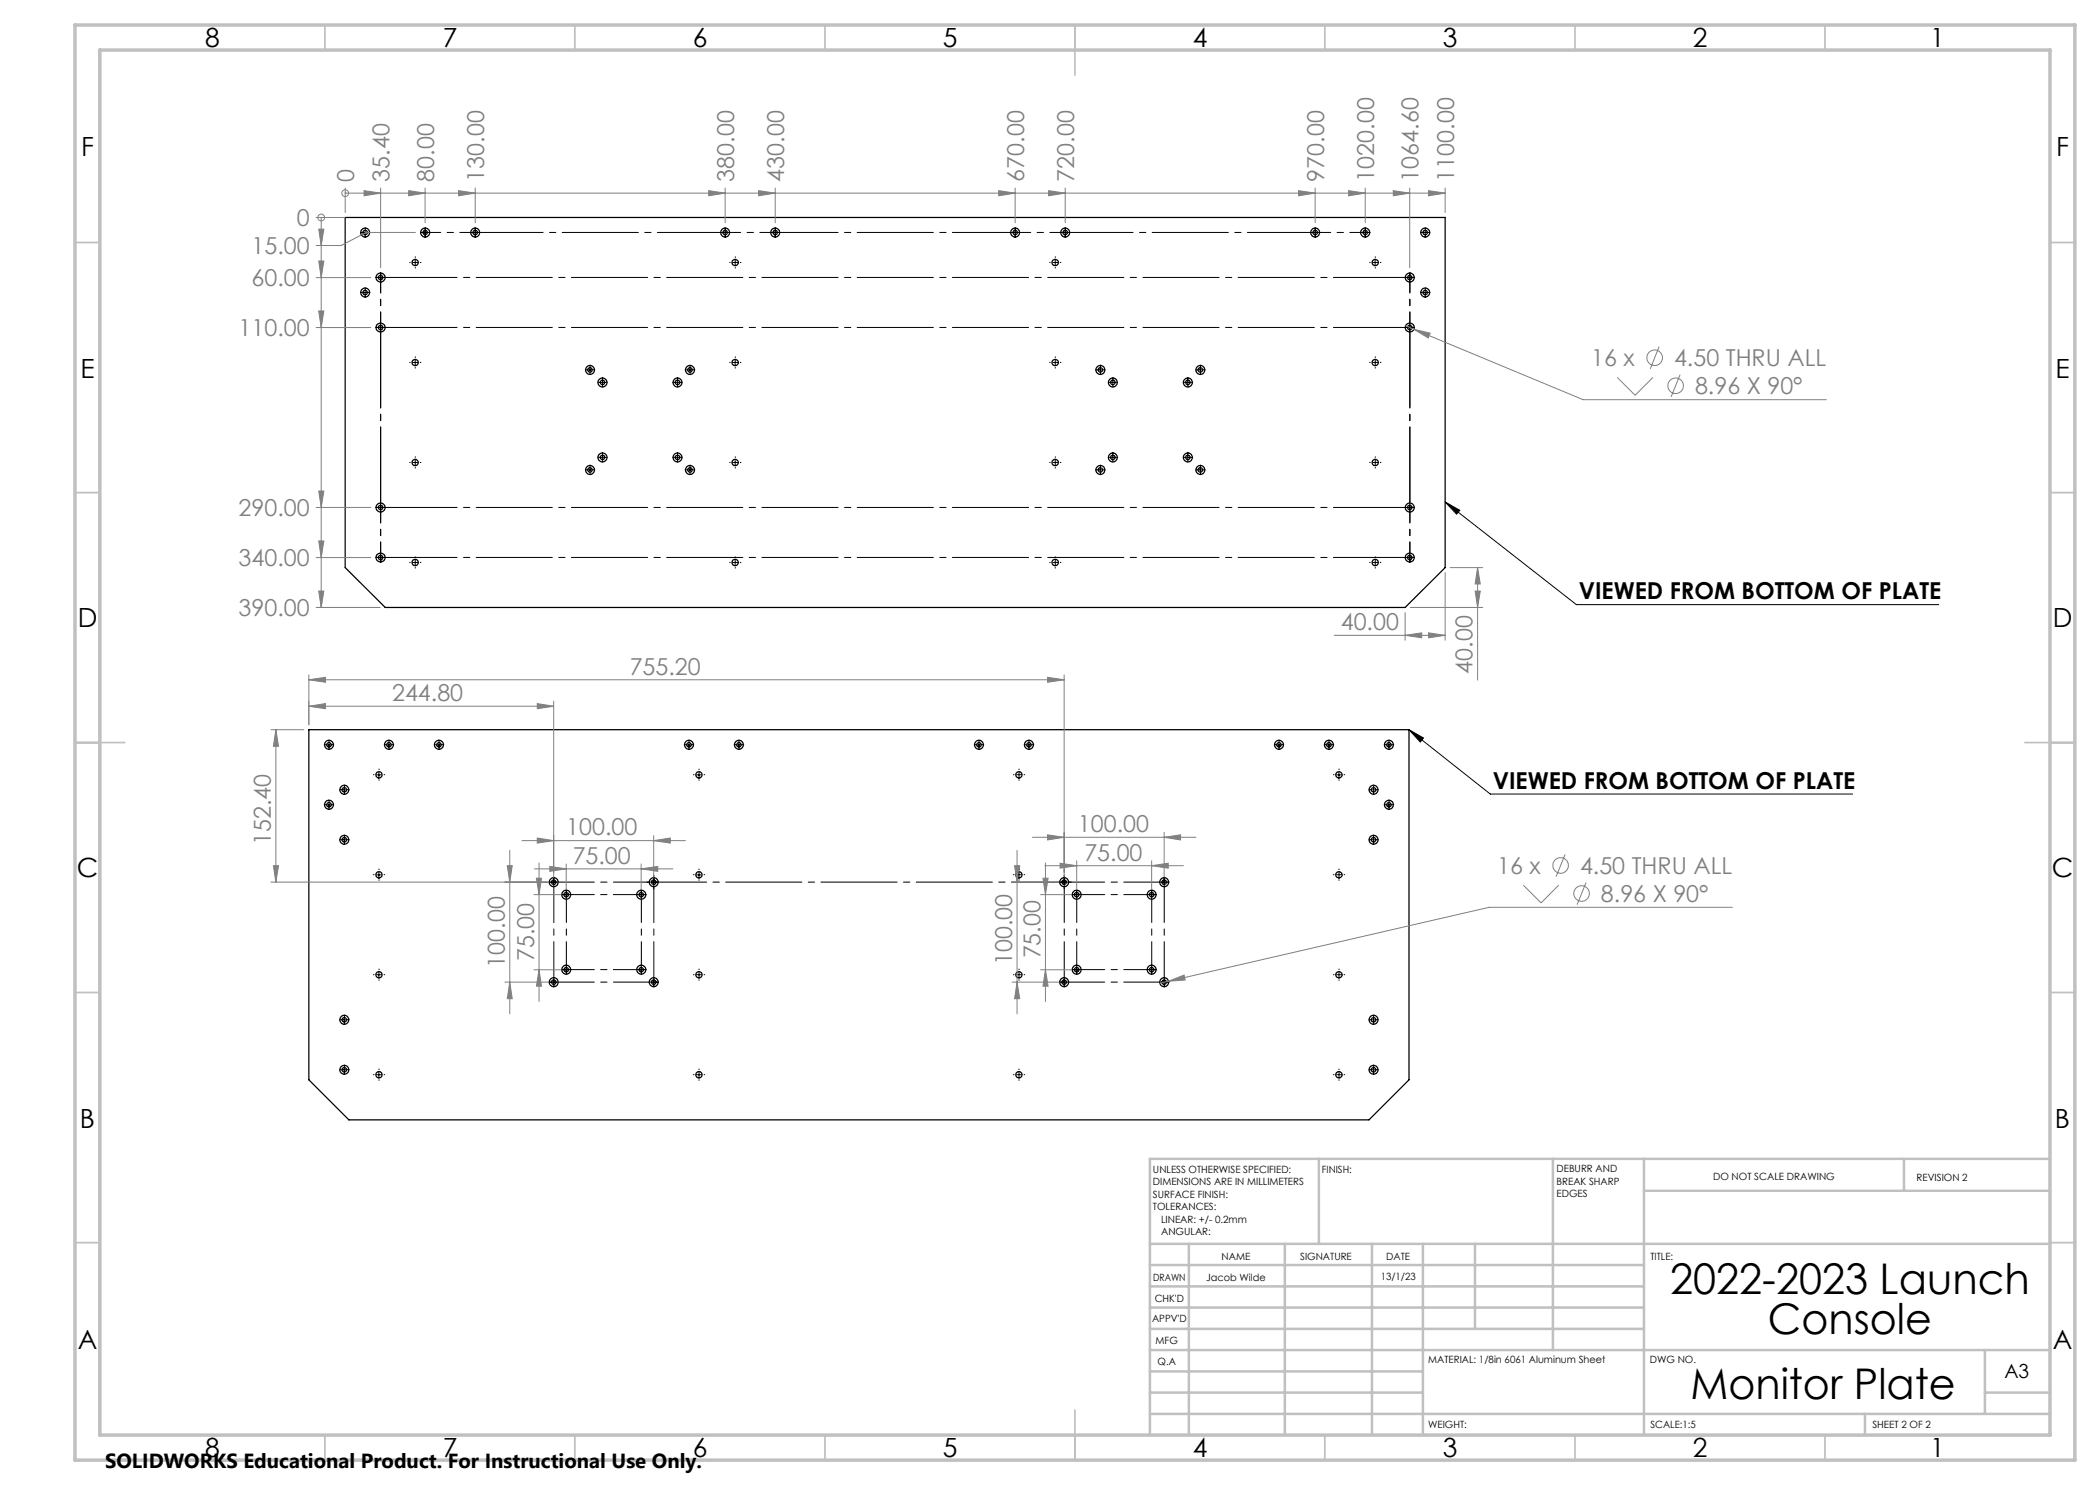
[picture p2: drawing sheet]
<svg xmlns="http://www.w3.org/2000/svg" width="420mm" height="297mm" viewBox="0 0 420 297" stroke-linecap="round" stroke-linejoin="round" font-family="sans-serif">
<g fill="none" stroke="#000" stroke-width=".25">
<path d="M69 43.5h220v70l-8 8h-204l-8-8zM61.8 145.9h220v70.1l-8 8h-204l-8-8z"/>
<circle cx="73" cy="46.5" r=".45"/>
<circle cx="73" cy="58.5" r=".89"/>
<circle cx="73" cy="46.5" r=".89"/>
<circle cx="73" cy="58.5" r=".44"/>
<circle cx="76.1" cy="55.5" r=".9"/>
<circle cx="76.1" cy="55.5" r=".43"/>
<circle cx="83" cy="52.5" r=".63"/>
<circle cx="85" cy="46.5" r=".45"/>
<circle cx="85" cy="46.5" r=".9"/>
<circle cx="95" cy="46.5" r=".45"/>
<circle cx="95" cy="46.5" r=".89"/>
<circle cx="145" cy="46.5" r=".45"/>
<circle cx="145" cy="46.5" r=".89"/>
<circle cx="147" cy="52.5" r=".63"/>
<circle cx="155" cy="46.5" r=".44"/>
<circle cx="155" cy="46.5" r=".9"/>
<circle cx="203" cy="46.5" r=".45"/>
<circle cx="203" cy="46.5" r=".89"/>
<circle cx="211" cy="52.5" r=".64"/>
<circle cx="213" cy="46.5" r=".45"/>
<circle cx="213" cy="46.5" r=".89"/>
<circle cx="263" cy="46.5" r=".45"/>
<circle cx="263" cy="46.5" r=".89"/>
<circle cx="273" cy="46.5" r=".44"/>
<circle cx="273" cy="46.5" r=".9"/>
<circle cx="275" cy="52.5" r=".63"/>
<circle cx="281.9" cy="55.5" r=".89"/>
<circle cx="281.9" cy="55.5" r=".44"/>
<circle cx="285" cy="46.5" r=".44"/>
<circle cx="285" cy="58.5" r=".43"/>
<circle cx="285" cy="58.5" r=".89"/>
<circle cx="285" cy="46.5" r=".89"/>
<circle cx="76.1" cy="65.5" r=".45"/>
<circle cx="76.1" cy="65.5" r=".9"/>
<circle cx="83" cy="72.5" r=".63"/>
<circle cx="118" cy="74" r=".43"/>
<circle cx="118" cy="74" r=".89"/>
<circle cx="120.5" cy="76.5" r=".45"/>
<circle cx="120.5" cy="76.5" r=".9"/>
<circle cx="135.5" cy="76.5" r=".89"/>
<circle cx="135.5" cy="76.5" r=".46"/>
<circle cx="138" cy="74" r=".9"/>
<circle cx="138" cy="74" r=".43"/>
<circle cx="147" cy="72.5" r=".63"/>
<circle cx="211" cy="72.5" r=".64"/>
<circle cx="220.1" cy="74" r=".89"/>
<circle cx="220.1" cy="74" r=".44"/>
<circle cx="222.6" cy="76.5" r=".89"/>
<circle cx="222.6" cy="76.5" r=".46"/>
<circle cx="237.6" cy="76.5" r=".89"/>
<circle cx="237.6" cy="76.5" r=".46"/>
<circle cx="240.1" cy="74" r=".89"/>
<circle cx="240.1" cy="74" r=".44"/>
<circle cx="275" cy="72.5" r=".63"/>
<circle cx="281.9" cy="65.5" r=".89"/>
<circle cx="281.9" cy="65.5" r=".46"/>
<circle cx="83" cy="92.5" r=".63"/>
<circle cx="118" cy="94" r=".43"/>
<circle cx="118" cy="94" r=".89"/>
<circle cx="120.5" cy="91.5" r=".9"/>
<circle cx="120.5" cy="91.5" r=".43"/>
<circle cx="135.5" cy="91.5" r=".89"/>
<circle cx="135.5" cy="91.5" r=".44"/>
<circle cx="138" cy="94" r=".9"/>
<circle cx="138" cy="94" r=".43"/>
<circle cx="147" cy="92.5" r=".63"/>
<circle cx="211" cy="92.5" r=".64"/>
<circle cx="220.1" cy="94" r=".89"/>
<circle cx="220.1" cy="94" r=".44"/>
<circle cx="222.6" cy="91.5" r=".89"/>
<circle cx="222.6" cy="91.5" r=".44"/>
<circle cx="237.6" cy="91.5" r=".89"/>
<circle cx="237.6" cy="91.5" r=".44"/>
<circle cx="240.1" cy="94" r=".89"/>
<circle cx="240.1" cy="94" r=".44"/>
<circle cx="275" cy="92.5" r=".63"/>
<circle cx="76.1" cy="101.5" r=".44"/>
<circle cx="76.1" cy="111.5" r=".45"/>
<circle cx="76.1" cy="101.5" r=".9"/>
<circle cx="76.1" cy="111.5" r=".9"/>
<circle cx="83" cy="112.5" r=".63"/>
<circle cx="147" cy="112.5" r=".63"/>
<circle cx="211" cy="112.5" r=".64"/>
<circle cx="275" cy="112.5" r=".63"/>
<circle cx="281.9" cy="101.5" r=".45"/>
<circle cx="281.9" cy="101.5" r=".89"/>
<circle cx="281.9" cy="111.5" r=".89"/>
<circle cx="281.9" cy="111.5" r=".46"/>
<circle cx="65.8" cy="149" r=".89"/>
<circle cx="65.8" cy="149" r=".44"/>
<circle cx="68.9" cy="158" r=".89"/>
<circle cx="68.9" cy="158" r=".44"/>
<circle cx="75.8" cy="155" r=".63"/>
<circle cx="77.8" cy="149" r=".89"/>
<circle cx="77.8" cy="149" r=".44"/>
<circle cx="87.8" cy="149" r=".44"/>
<circle cx="87.8" cy="149" r=".9"/>
<circle cx="137.8" cy="149" r=".89"/>
<circle cx="137.8" cy="149" r=".44"/>
<circle cx="139.8" cy="155" r=".63"/>
<circle cx="147.8" cy="149" r=".89"/>
<circle cx="147.8" cy="149" r=".44"/>
<circle cx="195.8" cy="149" r=".89"/>
<circle cx="195.8" cy="149" r=".44"/>
<circle cx="203.8" cy="155" r=".63"/>
<circle cx="205.8" cy="149" r=".89"/>
<circle cx="205.8" cy="149" r=".44"/>
<circle cx="255.8" cy="149" r=".43"/>
<circle cx="255.8" cy="149" r=".89"/>
<circle cx="265.8" cy="149" r=".89"/>
<circle cx="265.8" cy="149" r=".44"/>
<circle cx="267.8" cy="155" r=".63"/>
<circle cx="274.7" cy="158" r=".89"/>
<circle cx="274.7" cy="158" r=".44"/>
<circle cx="277.8" cy="149" r=".89"/>
<circle cx="277.8" cy="149" r=".44"/>
<circle cx="65.8" cy="161" r=".89"/>
<circle cx="65.8" cy="160.9" r=".44"/>
<circle cx="68.9" cy="168" r=".9"/>
<circle cx="68.9" cy="168" r=".46"/>
<circle cx="75.8" cy="175" r=".63"/>
<circle cx="110.7" cy="176.4" r=".45"/>
<circle cx="110.7" cy="176.4" r=".89"/>
<circle cx="113.2" cy="178.9" r=".89"/>
<circle cx="113.3" cy="178.9" r=".44"/>
<circle cx="128.2" cy="178.9" r=".44"/>
<circle cx="128.3" cy="178.9" r=".9"/>
<circle cx="130.7" cy="176.4" r=".45"/>
<circle cx="130.7" cy="176.4" r=".89"/>
<circle cx="139.8" cy="175" r=".63"/>
<circle cx="203.8" cy="175" r=".63"/>
<circle cx="212.8" cy="176.4" r=".45"/>
<circle cx="212.8" cy="176.4" r=".89"/>
<circle cx="215.3" cy="178.9" r=".89"/>
<circle cx="215.3" cy="178.9" r=".44"/>
<circle cx="230.3" cy="178.9" r=".89"/>
<circle cx="230.3" cy="178.9" r=".44"/>
<circle cx="232.8" cy="176.4" r=".45"/>
<circle cx="232.8" cy="176.4" r=".89"/>
<circle cx="267.8" cy="175" r=".63"/>
<circle cx="274.7" cy="168" r=".9"/>
<circle cx="274.7" cy="168" r=".46"/>
<circle cx="277.8" cy="161" r=".89"/>
<circle cx="277.8" cy="160.9" r=".44"/>
<circle cx="75.8" cy="194.9" r=".63"/>
<circle cx="110.7" cy="196.4" r=".89"/>
<circle cx="110.7" cy="196.4" r=".44"/>
<circle cx="113.2" cy="193.9" r=".45"/>
<circle cx="113.2" cy="193.9" r=".89"/>
<circle cx="128.2" cy="193.9" r=".45"/>
<circle cx="128.3" cy="193.9" r=".9"/>
<circle cx="130.7" cy="196.4" r=".89"/>
<circle cx="130.7" cy="196.4" r=".44"/>
<circle cx="139.8" cy="194.9" r=".63"/>
<circle cx="203.8" cy="194.9" r=".63"/>
<circle cx="212.8" cy="196.4" r=".89"/>
<circle cx="212.8" cy="196.4" r=".44"/>
<circle cx="215.3" cy="193.9" r=".45"/>
<circle cx="215.3" cy="193.9" r=".89"/>
<circle cx="230.3" cy="193.9" r=".45"/>
<circle cx="230.3" cy="193.9" r=".89"/>
<circle cx="232.8" cy="196.4" r=".89"/>
<circle cx="232.8" cy="196.4" r=".44"/>
<circle cx="267.8" cy="194.9" r=".63"/>
<circle cx="68.9" cy="213.9" r=".89"/>
<circle cx="68.9" cy="204" r=".89"/>
<circle cx="68.9" cy="214" r=".46"/>
<circle cx="68.9" cy="204" r=".44"/>
<circle cx="75.8" cy="214.9" r=".63"/>
<circle cx="139.8" cy="214.9" r=".63"/>
<circle cx="203.8" cy="214.9" r=".63"/>
<circle cx="267.8" cy="214.9" r=".63"/>
<circle cx="274.7" cy="213.9" r=".89"/>
<circle cx="274.7" cy="204" r=".89"/>
<circle cx="274.7" cy="214" r=".46"/>
<circle cx="274.7" cy="204" r=".44"/>
</g>
<g fill="none" stroke="#808080" stroke-width=".2">
<path d="M69 38.6h.1M69 37.6v4.9M69 38.6h220M72.8 38.1l3.3 .5-3.3 .6zM76.1 37.6v15.9M81.7 38.1l3.3 .5-3.3 .6zM85 37.6v7M91.7 38.1l3.3 .5-3.3 .6zM95 37.6v7M141.7 38.1l3.3 .5-3.3 .6zM145 37.6v7M151.7 38.1l3.3 .5-3.3 .6z"/>
<path d="M155 37.6v7M199.7 38.1l3.3 .5-3.3 .6zM203 37.6v7M209.7 38.1l3.3 .5-3.3 .6zM213 37.6v7M259.7 38.1l3.3 .5-3.3 .6zM263 37.6v7M269.7 38.1l3.4 .5-3.4 .6zM273 37.6v7M278.7 38.1l3.2 .5-3.2 .6zM281.9 37.6v15.9M285.7 38.1l3.3 .5-3.3 .6z"/>
<path d="M289 37.6v4.9M63.2 43.5h5.8M63.2 55.5h11M63.7 45.8h1.1l-.6 3.3zM63.7 52.2h1.1l-.6 3.3zM64.2 43.5v78M64.2 43.5h.1M83.1 46.5h-9.9l-5 2.6h-5M63.2 65.5h11M63.7 62.2h1.1l-.6 3.3zM281.1 65.2l1.7 .7M282.8 65.9l3.2 .7-.4 1z"/>
<path d="M282.8 65.9l33.8 14h48.7M323.5 75.5l3.5 3.6 3.6-3.6M331.8 69.3l-1.7 4.5M336 74.9l-1.8 4.5M63.7 98.2h1.1l-.6 3.3zM63.2 101.5h11M63.2 111.5h11M63.7 108.2h1.1l-.6 3.3zM63.7 118.2h1.1l-.6 3.3zM289 114.5v13.6M290 113.5h6.5M295 118.2h1.1l-.6 3.3z"/>
<path d="M295.5 113.5l.6 3.3h-1.1zM295.5 113.5v22.5M61.8 136l3.3-.5v1zM61.8 135v10M61.8 136h151M63.2 121.5h12.8M209.5 135.5l3.3 .5-3.3 .5zM212.8 135v40.4M266.8 127.1h22.2M281 127.1l3.3-.5v1zM281 122.5v5.6M282 121.5h14.5"/>
<path d="M285.7 126.6l3.3 .5-3.3 .5zM54.2 145.9h6.6M55.2 145.9l.5 3.4h-1zM55.2 145.9v30.5M61.8 141.2l3.3-.5v1zM61.8 141.2h48.9M107.5 140.7l3.2 .5-3.2 .5zM110.7 140.2v35.2M54.2 176.4h55.5M54.7 173.1h1l-.5 3.3zM101.5 173.1h.9l-.4 3.3zM102 170.1v32.7"/>
<path d="M104.4 168.1h32.7M106.8 178.9h5.5M106.9 173.8h27.7M107.3 175.6h1l-.5 3.3zM107.5 167.6l3.2 .5-3.2 .5zM107.8 172.6v27.7M110 173.3l3.2 .5-3.2 .5zM113.2 172.8v5.1M128.2 173.8l3.4-.5v1zM128.2 172.8v5.1M130.7 168.1l3.4-.5v1zM130.7 167.1v8.3"/>
<path d="M202.4 176.4h9.4M202.9 173.1h1l-.5 3.3zM203.4 170.1v32.7M206.5 167.5h32.7M208.1 178.9h6.2M208.6 175.6h1l-.5 3.3zM209 173.1h27.7M209.1 172.6v27.7M209.5 167l3.3 .5-3.3 .5zM212 172.6l3.3 .5-3.3 .5zM215.3 172.2v5.7M230.3 173.1l3.3-.5v1z"/>
<path d="M230.3 172.2v5.7M232.8 167.5l3.3-.5v1zM232.8 166.5v8.9M304.7 177l3.5 3.6 3.5-3.6M313 170.9l-1.8 4.4M317.2 176.5l-1.8 4.4M101 196.4h8.7M102 196.4l.4 3.3h-.9zM106.8 194h5.5M107.8 194l.5 3.2h-1zM202.4 196.4h9.4M203.4 196.4l.5 3.3h-1z"/>
<path d="M208.1 194h6.2M209.1 194l.5 3.2h-1zM233.7 196.2l3.1-1.2 .2 1zM233.7 196.2l-1.7 .4M346.5 181.5h-48.7l-64.1 14.7"/>
<circle cx="69" cy="38.6" r=".68"/>
<circle cx="64.2" cy="43.5" r=".67"/>
<circle cx="330.9" cy="71.5" r="1.56"/>
<circle cx="335.1" cy="77.2" r="1.56"/>
<circle cx="312.1" cy="173.1" r="1.55"/>
<circle cx="316.3" cy="178.7" r="1.55"/>
</g>
<g fill="none" stroke="#000" stroke-width=".2">
<path d="M72.5 58.5h1M72.5 46.5h1M73 46v1M73 58v1M75.6 55.5h1M76.1 55v1M82.5 52.5h1M83 52v1M84.5 46.5h1M85 46v1M94.5 46.5h1M95 46v1"/>
<path d="M144.5 46.5h1M145 46v1M146.5 52.5h1M147 52v1M154.5 46.5h1M155 46v1M202.5 46.5h1M203 46v1M212.5 46.5h1M213 46v1M262.5 46.5h1M263 46v1"/>
<path d="M272.5 46.5h1M273 46v1M274.5 52.5h1M275 52v1M281.4 55.5h1.1M281.9 55v1M284.6 58.5h.9M284.6 46.5h.9M285 46v1M285 58v1M75.6 65.5h1M76.1 65v1"/>
<path d="M82.5 72.5h1M83 72v1M117.5 74h1M118 73.5v1M120 76.5h1M120.5 76v1M135 76.5h1M135.5 76v1M137.5 74h1M138 73.5v1M146.5 72.5h1M147 72v1"/>
<path d="M219.6 74h1M220.1 73.5v1M222.1 76.5h1M222.6 76v1M237.1 76.5h1M237.6 76v1M239.6 74h1M240.1 73.5v1M281.4 65.5h1.1M281.9 65v1M82.5 92.5h1M83 92v1"/>
<path d="M117.5 94h1M118 93.5v1M120 91.5h1M120.5 91v1M135 91.5h1M135.5 91v1M137.5 94h1M138 93.5v1M146.5 92.5h1M147 92v1M219.6 94h1M220.1 93.5v1"/>
<path d="M222.1 91.5h1M222.6 91v1M237.1 91.5h1M237.6 91v1M239.6 94h1M240.1 93.5v1M75.6 101.5h1M75.6 111.5h1M76.1 101v1M76.1 111v1M82.5 112.5h1M83 112v1"/>
<path d="M146.5 112.5h1M147 112v1M281.4 101.5h1.1M281.4 111.5h1.1M281.9 101v1M281.9 111v1M289 100.4l3 1.7-.7 .7zM289 100.4l26.3 20.5h72.4M65.3 149h1M65.8 148.4v1.1M68.4 158h1M68.9 157.4v1.1"/>
<path d="M75.3 155h1M75.8 154.4v1.1M77.3 149h1M77.8 148.4v1.1M87.3 149h1M87.8 148.4v1.1M137.3 149h1M137.8 148.4v1.1M139.3 155h1M139.8 154.4v1.1M147.3 149h1M147.8 148.4v1.1"/>
<path d="M195.3 149h1M195.8 148.4v1.1M205.3 149h1M205.8 148.4v1.1M255.3 149h1M255.8 148.4v1.1M265.3 149h1M265.8 148.4v1.1M267.3 155h1M267.8 154.4v1.1M274.2 158h1M274.7 157.4v1.1"/>
<path d="M277.3 149h1M277.8 148.4v1.1M281.8 145.9l2.9 1.7-.6 .8zM281.8 145.9l16.3 12.9h72.4M65.3 161h1M65.8 160.5v1M68.4 168h1M68.9 167.5v.9M75.3 175h1M75.8 174.4v1.1M110.2 176.4h1.1M110.7 175.9v1"/>
<path d="M112.7 178.9h1M113.2 178.4v1.1M127.7 178.9h1.1M128.2 178.4v1.1M130.2 176.4h1M130.7 175.9v1M139.3 175h1M139.8 174.4v1.1M212.3 176.4h1M212.8 175.9v1M214.8 178.9h1M215.3 178.4v1.1"/>
<path d="M229.8 178.9h1M230.3 178.4v1.1M232.3 176.4h1M232.8 175.9v1M274.2 168h1M274.7 167.5v.9M277.3 161h1M277.8 160.5v1M75.3 194.9h1M75.8 194.4v1.1M110.2 196.4h1.1M110.7 195.9v1.1"/>
<path d="M112.7 194h1M113.2 193.4v1M127.7 194h1.1M128.2 193.4v1M130.2 196.4h1M130.7 195.9v1.1M139.3 194.9h1M139.8 194.4v1.1M212.3 196.4h1M212.8 195.9v1.1M214.8 194h1M215.3 193.4v1"/>
<path d="M229.8 194h1M230.3 193.4v1M232.3 196.4h1M232.8 195.9v1.1M68.4 204h1M68.4 214h1M68.9 203.4v1.1M68.9 213.5v1M75.3 214.9h1M75.8 214.5v1M139.3 214.9h1M139.8 214.5v1"/>
<path d="M274.2 204h1M274.2 214h1M274.7 203.4v1.1M274.7 213.5v1"/>
</g>
<g fill="none" stroke="#000" stroke-width=".2" stroke-dasharray="15.2 1.3 1.3 1.3">
<path d="M72.6 58.5h-.5M72.6 46.5h-.5M73.1 59v.4M73.1 58v-.5M73.1 47v.4M73.1 46v-.5M73.6 58.5h.4M73.6 46.5h.4M75.6 55.5h-.4M76.1 56v.4M76.1 55v-.5M76.1 55.5v.5"/>
<path d="M76.1 55.5h-.5M76.1 55.5v-.5M76.1 55.5h.5M76.6 55.5h.5M82.1 52.5h-.2M83.1 53.5v.1M83.1 51.5v-.1M84.1 52.5h.1M84.6 46.5h-.5M85.1 47v.4M85.1 46v-.5M85.6 46.5h.4"/>
<path d="M94.6 46.5h-.5M95.1 47v.4M95.1 46v-.5M95.1 46.5v.5M95.1 46.5h-.5M95.1 46.5v-.5M95.1 46.5h.5M95.6 46.5h.4M144.6 46.5h-.5M145.1 47v.4M145.1 46v-.5M145.1 46.5v.5"/>
<path d="M145.1 46.5h-.5M145.1 46.5v-.5M145.1 46.5h.5M145.6 46.5h.4M146.1 52.5h-.2M147.1 53.5v.1M147.1 51.5v-.1M148.1 52.5h.1M154.6 46.5h-.5M155.1 47v.4M155.1 46v-.5M155.1 46.5v.5"/>
<path d="M155.1 46.5h-.5M155.1 46.5v-.5M155.1 46.5h.5M155.6 46.5h.4M202.6 46.5h-.5M203.1 47v.4M203.1 46v-.5M203.1 46.5v.5M203.1 46.5h-.5M203.1 46.5v-.5M203.1 46.5h.5M203.6 46.5h.4"/>
<path d="M210.1 52.5h-.2M211.1 52.5v.5M211.1 52.5h-.5M211.1 52.5v-.5M211.1 52.5h.5M211.1 53.5v.1M211.1 51.5v-.1M212.1 52.5h.1M212.6 46.5h-.5M213.1 47v.4M213.1 46v-.5M213.1 46.5v.5"/>
<path d="M213.1 46.5h-.5M213.1 46.5v-.5M213.1 46.5h.5M213.6 46.5h.4M262.6 46.5h-.5M263.1 47v.4M263.1 46v-.5M263.1 46.5v.5M263.1 46.5h-.5M263.1 46.5v-.5M263.1 46.5h.5M263.6 46.5h.4"/>
<path d="M272.6 46.5h-.5M273.1 47v.4M273.1 46v-.5M273.1 46.5v.5M273.1 46.5h-.5M273.1 46.5v-.5M273.1 46.5h.5M273.6 46.5h.4M274.1 52.5h-.2M275.1 53.5v.1M275.1 51.5v-.1M276.1 52.5h.1"/>
<path d="M281.5 55.5h-.5M282 56v.4M282 55v-.5M282 55.5v.5M282 55.5h-.5M282 55.5v-.5M282 55.5h.5M282.5 55.5h.4M284.6 58.5h-.5M284.6 46.5h-.5M285.1 59v.4M285.1 58v-.5"/>
<path d="M285.1 47v.4M285.1 46v-.5M285.6 58.5h.4M285.6 46.5h.4M75.6 65.5h-.4M76.1 66v.4M76.1 65v-.5M76.1 65.5v.5M76.1 65.5h-.5M76.1 65.5v-.5M76.1 65.5h.5M76.6 65.5h.5"/>
<path d="M82.1 72.5h-.2M83.1 73.5v.1M83.1 71.5v-.1M84.1 72.5h.1M117.5 74h-.4M118 74.5v.4M118 73.5v-.5M118.5 74h.5M120 76.5h-.4M120.5 77v.4M120.5 76v-.5M121 76.5h.5"/>
<path d="M135 76.5h-.4M135.5 77v.4M135.5 76v-.5M136 76.5h.5M137.5 74h-.4M138 74.5v.4M138 73.5v-.5M138.5 74h.5M146.1 72.5h-.2M147.1 73.5v.1M147.1 71.5v-.1M148.1 72.5h.1"/>
<path d="M210.1 72.5h-.2M211.1 72.5v.5M211.1 72.5h-.5M211.1 72.5v-.5M211.1 72.5h.5M211.1 73.5v.1M211.1 71.5v-.1M212.1 72.5h.1M219.6 74h-.5M220.1 74.5v.4M220.1 73.5v-.5M220.6 74h.4"/>
<path d="M222.1 76.5h-.5M222.6 77v.4M222.6 76v-.5M223.1 76.5h.4M237.1 76.5h-.5M237.6 77v.4M237.6 76v-.5M238.1 76.5h.4M239.6 74h-.5M240.1 74.5v.4M240.1 73.5v-.5M240.6 74h.4"/>
<path d="M274.1 72.5h-.2M275.1 72.5v.5M275.1 72.5h-.5M275.1 72.5v-.5M275.1 72.5h.5M275.1 73.5v.1M275.1 71.5v-.1M276.1 72.5h.1M281.5 65.5h-.5M282 66v.4M282 65v-.5M282 65.5v.5"/>
<path d="M282 65.5h-.5M282 65.5v-.5M282 65.5h.5M282.5 65.5h.4M82.1 92.5h-.2M83.1 93.5v.1M83.1 91.5v-.1M84.1 92.5h.1M117.5 94h-.4M118 94.5v.4M118 93.5v-.5M118.5 94h.5"/>
<path d="M120 91.5h-.4M120.5 92v.4M120.5 91v-.5M121 91.5h.5M135 91.5h-.4M135.5 92v.4M135.5 91v-.5M136 91.5h.5M137.5 94h-.4M138 94.5v.4M138 93.5v-.5M138.5 94h.5"/>
<path d="M146.1 92.5h-.2M147.1 93.5v.1M147.1 91.5v-.1M148.1 92.5h.1M210.1 92.5h-.2M211.1 92.5v.5M211.1 92.5h-.5M211.1 92.5v-.5M211.1 92.5h.5M211.1 93.5v.1M211.1 91.5v-.1M212.1 92.5h.1"/>
<path d="M219.6 94h-.5M220.1 94.5v.4M220.1 93.5v-.5M220.6 94h.4M222.1 91.5h-.5M222.6 92v.4M222.6 91v-.5M223.1 91.5h.4M237.1 91.5h-.5M237.6 92v.4M237.6 91v-.5M238.1 91.5h.4"/>
<path d="M239.6 94h-.5M240.1 94.5v.4M240.1 93.5v-.5M240.6 94h.4M274.1 92.5h-.2M275.1 92.5v.5M275.1 92.5h-.5M275.1 92.5v-.5M275.1 92.5h.5M275.1 93.5v.1M275.1 91.5v-.1M276.1 92.5h.1"/>
<path d="M75.6 101.5h-.4M75.6 111.5h-.4M76.1 102v.4M76.1 101v-.5M76.1 112v.4M76.1 111v-.5M76.1 101.5v.5M76.1 101.5h-.5M76.1 101.5v-.5M76.1 101.5h.5M76.1 111.5v.5M76.1 111.5h-.5"/>
<path d="M76.1 111.5v-.5M76.1 111.5h.5M76.6 101.5h.5M76.6 111.5h.5M82.1 112.5h-.2M83.1 113.5v.1M83.1 111.5v-.1M84.1 112.5h.1M146.1 112.5h-.2M147.1 113.5v.1M147.1 111.5v-.1M148.1 112.5h.1"/>
<path d="M210.1 112.5h-.2M211.1 112.5v.5M211.1 112.5h-.5M211.1 112.5v-.5M211.1 112.5h.5M211.1 113.5v.1M211.1 111.5v-.1M212.1 112.5h.1M274.1 112.5h-.2M275.1 112.5v.5M275.1 112.5h-.5M275.1 112.5v-.5"/>
<path d="M275.1 112.5h.5M275.1 113.5v.1M275.1 111.5v-.1M276.1 112.5h.1M281.5 101.5h-.5M281.5 111.5h-.5M282 102v.4M282 101v-.5M282 112v.4M282 111v-.5M282 101.5v.5M282 101.5h-.5"/>
<path d="M282 101.5v-.5M282 101.5h.5M282 111.5v.5M282 111.5h-.5M282 111.5v-.5M282 111.5h.5M282.5 101.5h.4M282.5 111.5h.4M65.3 148.9h-.4M65.8 149.4v.5M65.8 148.4v-.4M66.3 148.9h.5"/>
<path d="M68.4 157.9h-.5M68.9 158.4v.5M68.9 157.4v-.4M69.4 157.9h.4M74.8 154.9h-.1M75.8 155.9v.2M75.8 153.9v-.1M76.8 154.9h.1M77.3 148.9h-.4M77.8 149.4v.5M77.8 148.4v-.4M78.3 148.9h.5"/>
<path d="M87.3 148.9h-.4M87.8 149.4v.5M87.8 148.4v-.4M88.3 148.9h.5M137.3 148.9h-.4M137.8 149.4v.5M137.8 148.4v-.4M138.3 148.9h.5M138.8 154.9h-.1M139.8 155.9v.2M139.8 153.9v-.1M140.8 154.9h.1"/>
<path d="M147.3 148.9h-.4M147.8 149.4v.5M147.8 148.4v-.4M148.3 148.9h.5M195.3 148.9h-.4M195.8 149.4v.5M195.8 148.4v-.4M196.3 148.9h.5M202.8 154.9h-.1M203.8 154.9v.5M203.8 154.9h-.5M203.8 154.9v-.5"/>
<path d="M203.8 154.9h.5M203.8 155.9v.2M203.8 153.9v-.1M204.8 154.9h.1M205.3 148.9h-.4M205.8 149.4v.5M205.8 148.4v-.4M206.3 148.9h.5M255.3 148.9h-.4M255.8 149.4v.5M255.8 148.4v-.4M256.3 148.9h.5"/>
<path d="M265.3 148.9h-.4M265.8 149.4v.5M265.8 148.4v-.4M266.3 148.9h.5M266.8 154.9h-.1M267.8 155.9v.2M267.8 153.9v-.1M268.8 154.9h.1M274.2 157.9h-.4M274.7 158.4v.5M274.7 157.4v-.4M275.2 157.9h.5"/>
<path d="M277.3 148.9h-.4M277.8 149.4v.5M277.8 148.4v-.4M278.3 148.9h.5M65.3 160.9h-.4M65.8 161.4v.5M65.8 160.4v-.4M66.3 160.9h.5M68.4 167.9h-.5M68.9 168.4v.5M68.9 167.4v-.4M69.4 167.9h.4"/>
<path d="M74.8 174.9h-.1M75.8 175.9v.2M75.8 173.9v-.1M76.8 174.9h.1M110.3 176.4h-.5M110.8 176.9v.5M110.8 175.9v-.4M111.3 176.4h.4M112.8 178.9h-.5M113.3 179.4v.5M113.3 178.4v-.4M113.3 178.9v.5"/>
<path d="M113.3 178.9h-.5M113.3 178.9v-.5M113.3 178.9h.5M113.8 178.9h.4M127.8 178.9h-.5M128.3 179.4v.5M128.3 178.4v-.4M128.3 178.9v.5M128.3 178.9h-.5M128.3 178.9v-.5M128.3 178.9h.5M128.8 178.9h.4"/>
<path d="M129.8 176.4h-.4M130.3 176.4h-.5M130.8 176.9v.5M130.8 175.9v-.4M130.8 176.4v.5M130.8 176.4h-.5M130.8 176.4v-.5M130.8 176.4h.5M130.8 177.4v.4M130.8 175.4v-.4M131.3 176.4h.4M138.8 174.9h-.1"/>
<path d="M139.8 175.9v.2M139.8 173.9v-.1M140.8 174.9h.1M202.8 174.9h-.1M203.8 174.9v.5M203.8 174.9h-.5M203.8 174.9v-.5M203.8 174.9h.5M203.8 175.9v.2M203.8 173.9v-.1M204.8 174.9h.1M212.3 176.4h-.4"/>
<path d="M212.8 176.9v.5M212.8 175.9v-.4M212.8 176.4v.5M212.8 176.4h-.5M212.8 176.4v-.5M212.8 176.4h.5M212.8 177.4v.4M212.8 175.4v-.4M213.3 176.4h.5M213.8 176.4h.4M214.8 178.9h-.4M215.3 179.4v.5"/>
<path d="M215.3 178.4v-.4M215.3 178.9v.5M215.3 178.9h-.5M215.3 178.9v-.5M215.3 178.9h.5M215.8 178.9h.5M229.8 178.9h-.4M230.3 179.4v.5M230.3 178.4v-.4M230.3 178.9v.5M230.3 178.9h-.5M230.3 178.9v-.5"/>
<path d="M230.3 178.9h.5M230.8 178.9h.5M232.3 176.4h-.4M232.8 176.9v.5M232.8 175.9v-.4M232.8 176.4v.5M232.8 176.4h-.5M232.8 176.4v-.5M232.8 176.4h.5M233.3 176.4h.5M266.8 174.9h-.1M267.8 174.9v.5"/>
<path d="M267.8 174.9h-.5M267.8 174.9v-.5M267.8 174.9h.5M267.8 175.9v.2M267.8 173.9v-.1M268.8 174.9h.1M274.2 167.9h-.4M274.7 168.4v.5M274.7 167.4v-.4M275.2 167.9h.5M277.3 160.9h-.4M277.8 161.4v.5"/>
<path d="M277.8 160.4v-.4M278.3 160.9h.5M74.8 194.9h-.1M75.8 195.9v.2M75.8 193.9v-.1M76.8 194.9h.1M110.3 196.4h-.5M110.8 196.9v.5M110.8 195.9v-.4M110.8 196.4v.5M110.8 196.4h-.5M110.8 196.4v-.5"/>
<path d="M110.8 196.4h.5M111.3 196.4h.4M112.8 193.9h-.5M113.3 194.4v.5M113.3 193.4v-.4M113.3 193.9v.5M113.3 193.9h-.5M113.3 193.9v-.5M113.3 193.9h.5M113.8 193.9h.4M127.8 193.9h-.5M128.3 194.4v.5"/>
<path d="M128.3 193.4v-.4M128.3 193.9v.5M128.3 193.9h-.5M128.3 193.9v-.5M128.3 193.9h.5M128.8 193.9h.4M130.3 196.4h-.5M130.8 196.9v.5M130.8 195.9v-.4M130.8 196.4v.5M130.8 196.4h-.5M130.8 196.4v-.5"/>
<path d="M130.8 196.4h.5M131.3 196.4h.4M138.8 194.9h-.1M139.8 195.9v.2M139.8 193.9v-.1M140.8 194.9h.1M202.8 194.9h-.1M203.8 194.9v.5M203.8 194.9h-.5M203.8 194.9v-.5M203.8 194.9h.5M203.8 195.9v.2"/>
<path d="M203.8 193.9v-.1M204.8 194.9h.1M212.3 196.4h-.4M212.8 196.9v.5M212.8 195.9v-.4M212.8 196.4v.5M212.8 196.4h-.5M212.8 196.4v-.5M212.8 196.4h.5M213.3 196.4h.5M214.8 193.9h-.4M215.3 194.4v.5"/>
<path d="M215.3 193.4v-.4M215.8 193.9h.5M229.8 193.9h-.4M230.3 194.4v.5M230.3 193.4v-.4M230.3 193.9v.5M230.3 193.9h-.5M230.3 193.9v-.5M230.3 193.9h.5M230.8 193.9h.5M232.3 196.4h-.4M232.8 196.9v.5"/>
<path d="M232.8 195.9v-.4M232.8 196.4v.5M232.8 196.4h-.5M232.8 196.4v-.5M232.8 196.4h.5M233.3 196.4h.5M266.8 194.9h-.1M267.8 194.9v.5M267.8 194.9h-.5M267.8 194.9v-.5M267.8 194.9h.5M267.8 195.9v.2"/>
<path d="M267.8 193.9v-.1M268.8 194.9h.1M68.4 203.9h-.5M68.4 213.9h-.5M68.9 204.4v.5M68.9 203.4v-.4M68.9 214.4v.5M68.9 213.4v-.4M69.4 203.9h.4M69.4 213.9h.4M74.8 214.9h-.1M75.8 215.9v.2"/>
<path d="M75.8 213.9v-.1M76.8 214.9h.1M138.8 214.9h-.1M139.8 215.9v.2M139.8 213.9v-.1M140.8 214.9h.1M202.8 214.9h-.1M203.8 214.9v.5M203.8 214.9h-.5M203.8 214.9v-.5M203.8 214.9h.5M203.8 215.9v.2"/>
<path d="M203.8 213.9v-.1M204.8 214.9h.1M266.8 214.9h-.1M267.8 214.9v.5M267.8 214.9h-.5M267.8 214.9v-.5M267.8 214.9h.5M267.8 215.9v.2M267.8 213.9v-.1M268.8 214.9h.1M274.2 203.9h-.4M274.2 213.9h-.4"/>
<path d="M274.7 204.4v.5M274.7 203.4v-.4M274.7 214.4v.5M274.7 213.4v-.4M275.2 203.9h.5M275.2 213.9h.5"/>
</g>
<path d="M113.3 179.9v13M114.3 178.9h13M128.3 179.9v13M215.3 179.9v13M216.3 178.9h13M230.3 179.9v13M114.3 193.9h13M216.3 193.9h13" fill="none" stroke="#000" stroke-width=".2" stroke-dasharray="15.2 1.3 1.3 1.3" stroke-dashoffset="10.6"/>
<path d="M110.8 177.4v18M111.8 176.4h18M130.8 177.4v18M212.8 177.4v18M213.8 176.4h18M232.8 177.4v18M111.8 196.4h18M213.8 196.4h18" fill="none" stroke="#000" stroke-width=".2" stroke-dasharray="15.2 1.3 1.3 1.3" stroke-dashoffset="8.1"/>
<path d="M131.8 176.4h80" fill="none" stroke="#000" stroke-width=".2" stroke-dasharray="15.2 1.3 1.3 1.3" stroke-dashoffset="5.7"/>
<path d="M76.1 56.5v8M86.1 46.5h8M146.1 46.5h8M204.1 46.5h8M264.1 46.5h8M282 56.5v8M76.1 102.5v8M282 102.5v8" fill="none" stroke="#000" stroke-width=".2" stroke-dasharray="15.2 1.3 1.3 1.3" stroke-dashoffset="13.1"/>
<path d="M76.1 66.5v34M282 66.5v34" fill="none" stroke="#000" stroke-width=".2" stroke-dasharray="15.2 1.3 1.3 1.3" stroke-dashoffset=".1"/>
<path d="M96.1 46.5h48M214.1 46.5h48" fill="none" stroke="#000" stroke-width=".2" stroke-dasharray="15.2 1.3 1.3 1.3" stroke-dashoffset="2.7"/>
<path d="M156.1 46.5h46" fill="none" stroke="#000" stroke-width=".2" stroke-dasharray="15.2 1.3 1.3 1.3" stroke-dashoffset="3.7"/>
<path d="M77.1 55.5h203.9M77.1 65.5h203.9M77.1 111.5h203.9M77.1 101.5h203.9" fill="none" stroke="#000" stroke-width=".2" stroke-dasharray="15.2 1.3 1.3 1.3" stroke-dashoffset="1"/>
<g fill="none" stroke="#c0c0c0" stroke-width=".35">
<path d="M65 5v5M115 5v5M165 5v5M215 5v10M265 5v5M315 5v5M365 5v5M15 48.5h5M410 48.5h5M15 98.5h5M410 98.5h5M15 148.5h10"/>
<path d="M405 148.5h10M15 198.5h5M410 198.5h5M15 248.5h5M410 248.5h5M65 287v5M115 287v5M165 287v5M215 282v10M265 287v5M315 287v5M365 287v5"/>
</g>
<g fill="none" stroke="#c0c0c0" stroke-width=".5">
<path d="M263.8 231.8v17M310.6 231.8v38.2M328.8 231.8v55.2M328.8 238.2h81.2M380.8 231.8v6.4M410 231.8h-180v55.2M230 248.8h180M230 257.3h98.8M230 253h98.8M237.8 248.8v38.2M257 248.8v38.2M274.4 248.8v38.2"/>
<path d="M284.6 248.8v38.2M295 248.8v17M230 265.8h98.8M230 261.5h98.8M230 278.5h54.6M230 274.3h54.6M230 270h180M397 278.5h13M397 270v12.8M230 282.8h180M373 282.8v4.2"/>
</g>
<path d="M15 5h400v287h-400zM20 10h390v277h-390z" fill="none" stroke="#c0c0c0" stroke-width=".7"/>
<path d="M281.8 145.9l2.9 1.7-.6 .8zM289 100.4l3 1.7-.7 .7z" fill="#000"/>
<g fill="#808080">
<path d="M63.7 45.8h1.1l-.6 3.3zM63.7 52.2h1.1l-.6 3.3zM63.7 62.2h1.1l-.6 3.3zM63.7 98.2h1.1l-.6 3.3zM63.7 108.2h1.1l-.6 3.3zM63.7 118.2h1.1l-.6 3.3z"/>
<path d="M72.8 38.1l3.3 .5-3.3 .6zM81.7 38.1l3.3 .5-3.3 .6zM91.7 38.1l3.3 .5-3.3 .6zM141.7 38.1l3.3 .5-3.3 .6zM151.7 38.1l3.3 .5-3.3 .6zM199.7 38.1l3.3 .5-3.3 .6zM209.7 38.1l3.3 .5-3.3 .6zM259.7 38.1l3.3 .5-3.3 .6zM269.7 38.1l3.4 .5-3.4 .6zM278.7 38.1l3.2 .5-3.2 .6zM285.7 38.1l3.3 .5-3.3 .6z"/>
<path d="M107.5 140.7l3.2 .5-3.2 .5zM61.8 141.2l3.3-.5v1zM130.7 168.1l3.4-.5v1zM107.5 167.6l3.2 .5-3.2 .5z"/>
<path d="M61.8 136l3.3-.5v1zM209.5 135.5l3.3 .5-3.3 .5zM110 173.3l3.2 .5-3.2 .5zM128.2 173.8l3.4-.5v1zM212 172.6l3.3 .5-3.3 .5zM230.3 173.1l3.3-.5v1zM209.5 167l3.3 .5-3.3 .5zM232.8 167.5l3.3-.5v1zM233.7 196.2l3.3-.2-.2-1zM281 127.1l3.3-.5v1zM285.7 126.6l3.3 .5-3.3 .5zM282.8 65.9l2.8 1.7 .4-1z"/>
<path d="M54.7 173.1h1l-.5 3.3zM55.2 145.9l.5 3.4h-1zM102 196.4l.4 3.3h-.9zM101.5 173.1h.9l-.4 3.3zM209.1 194l.5 3.2h-1zM208.6 175.6h1l-.5 3.3zM203.4 196.4l.5 3.3h-1zM202.9 173.1h1l-.5 3.3zM295 118.2h1.1l-.6 3.3zM295.5 113.5l.6 3.3h-1.1z"/>
<path d="M107.3 175.6h1l-.5 3.3zM107.8 194l.5 3.2h-1z"/>
</g>
<g font-size="8.5">
<text x="334.1" y="258.8">2022-2023 Launch</text>
<text x="353.6" y="266.9">Console</text>
<text x="338.1" y="279.7">Monitor Plate</text>
</g>
<g font-size="5.3">
<text x="41" y="9.5">8</text>
<text x="88.5" y="9.5">7</text>
<text x="138.5" y="9.5">6</text>
<text x="188.5" y="9.5">5</text>
<text x="238.5" y="9.5">4</text>
<text x="288.5" y="9.5">3</text>
<text x="338.5" y="9.5">2</text>
<text x="386" y="9.5">1</text>
<text x="16.2" y="31.2">F</text>
<text x="411.2" y="31.2">F</text>
<text x="16.1" y="75.5">E</text>
<text x="411.1" y="75.5">E</text>
<text x="15.5" y="125.5">D</text>
<text x="410.5" y="125.5">D</text>
<text x="15.4" y="175.5">C</text>
<text x="410.4" y="175.5">C</text>
<text x="16" y="225.5">B</text>
<text x="411" y="225.5">B</text>
<text x="15.5" y="269.7">A</text>
<text x="410.5" y="269.7">A</text>
<text x="41" y="291.5">8</text>
<text x="88.5" y="291.5">7</text>
<text x="138.5" y="291.5">6</text>
<text x="188.5" y="291.5">5</text>
<text x="238.5" y="291.5">4</text>
<text x="288.5" y="291.5">3</text>
<text x="338.5" y="291.5">2</text>
<text x="386" y="291.5">1</text>
</g>
<g font-size="4.7" fill="#808080">
<text x="70.8" y="36.3" transform="rotate(-90 70.8 36.3)">0</text>
<text x="77.9" y="36.3" transform="rotate(-90 77.9 36.3)">35.40</text>
<text x="86.8" y="36.3" transform="rotate(-90 86.8 36.3)">80.00</text>
<text x="96.8" y="36.3" transform="rotate(-90 96.8 36.3)">130.00</text>
<text x="146.8" y="36.3" transform="rotate(-90 146.8 36.3)">380.00</text>
<text x="156.8" y="36.3" transform="rotate(-90 156.8 36.3)">430.00</text>
<text x="204.8" y="36.3" transform="rotate(-90 204.8 36.3)">670.00</text>
<text x="214.8" y="36.3" transform="rotate(-90 214.8 36.3)">720.00</text>
<text x="264.8" y="36.3" transform="rotate(-90 264.8 36.3)">970.00</text>
<text x="274.8" y="36.3" transform="rotate(-90 274.8 36.3)">1020.00</text>
<text x="283.7" y="36.3" transform="rotate(-90 283.7 36.3)">1064.60</text>
<text x="290.8" y="36.3" transform="rotate(-90 290.8 36.3)">1100.00</text>
<text x="59.4" y="45.3">0</text>
<text x="50.3" y="50.9">15.00</text>
<text x="50.3" y="57.3">60.00</text>
<text x="47.7" y="67.3">110.00</text>
<text x="318.2" y="73.2">16 x</text>
<text x="334.8" y="73.2">4.50 THRU ALL</text>
<text x="339" y="78.9">8.96 X 90°</text>
<text x="47.7" y="103.3">290.00</text>
<text x="47.7" y="113.3">340.00</text>
<text x="47.7" y="123.3">390.00</text>
<text x="268.2" y="126">40.00</text>
<text x="125.9" y="134.9">755.20</text>
<text x="294.5" y="134.7" transform="rotate(-90 294.5 134.7)">40.00</text>
<text x="78.4" y="140.2">244.80</text>
<text x="113.2" y="167.1">100.00</text>
<text x="215.6" y="166.4">100.00</text>
<text x="54.2" y="169" transform="rotate(-90 54.2 169)">152.40</text>
<text x="114.5" y="172.7">75.00</text>
<text x="216.9" y="172.1">75.00</text>
<text x="299.4" y="174.8">16 x</text>
<text x="316" y="174.8">4.50 THRU ALL</text>
<text x="320.2" y="180.4">8.96 X 90°</text>
<text x="208.1" y="191.7" transform="rotate(-90 208.1 191.7)">75.00</text>
<text x="101" y="193.5" transform="rotate(-90 101 193.5)">100.00</text>
<text x="106.8" y="192.2" transform="rotate(-90 106.8 192.2)">75.00</text>
<text x="202.4" y="193" transform="rotate(-90 202.4 193)">100.00</text>
</g>
<g font-size="4.7">
<text x="315.7" y="119.9">VIEWED FROM BOTTOM OF PLATE</text>
<text x="298.5" y="157.7">VIEWED FROM BOTTOM OF PLATE</text>
</g>
<text font-size="4.1" x="21" y="293.7">SOLIDWORKS Educational Product. For Instructional Use Only.</text>
<text font-size="3.9" x="400.9" y="275.5">A3</text>
<g font-size="2">
<text x="230.6" y="234.6">UNLESS OTHERWISE SPECIFIED:</text>
<text x="230.6" y="237.1">DIMENSIONS ARE IN MILLIMETERS</text>
<text x="230.6" y="239.6">SURFACE FINISH:</text>
<text x="264.4" y="234.6">FINISH:</text>
<text x="311.3" y="234.5">DEBURR AND</text>
<text x="311.3" y="237">BREAK SHARP</text>
<text x="311.3" y="239.5">EDGES</text>
<text x="342.6" y="236">DO NOT SCALE DRAWING</text>
<text x="383.3" y="236.2">REVISION 2</text>
<text x="230.6" y="242.1">TOLERANCES:</text>
<text x="232.2" y="244.6">LINEAR: +/- 0.2mm</text>
<text x="232.2" y="247.1">ANGULAR:</text>
<text x="244.3" y="252">NAME</text>
<text x="260" y="251.9">SIGNATURE</text>
<text x="277.2" y="251.9">DATE</text>
<text x="330.1" y="251.9">TITLE:</text>
<text x="230.6" y="256.1">DRAWN</text>
<text x="241.2" y="256.1">Jacob Wilde</text>
<text x="276.1" y="255.9">13/1/23</text>
<text x="230.9" y="260.3">CHK'D</text>
<text x="230.4" y="264.4">APPV'D</text>
<text x="231.1" y="268.8">MFG</text>
<text x="231.5" y="273">Q.A</text>
<text x="285.6" y="272.5">MATERIAL: 1/8in 6061 Aluminum Sheet</text>
<text x="330" y="272.5">DWG NO.</text>
<text x="285.6" y="285.5">WEIGHT:</text>
<text x="330.1" y="285.6">SCALE:1:5</text>
<text x="374.5" y="285.6">SHEET 2 OF 2</text>
</g>
</svg>
